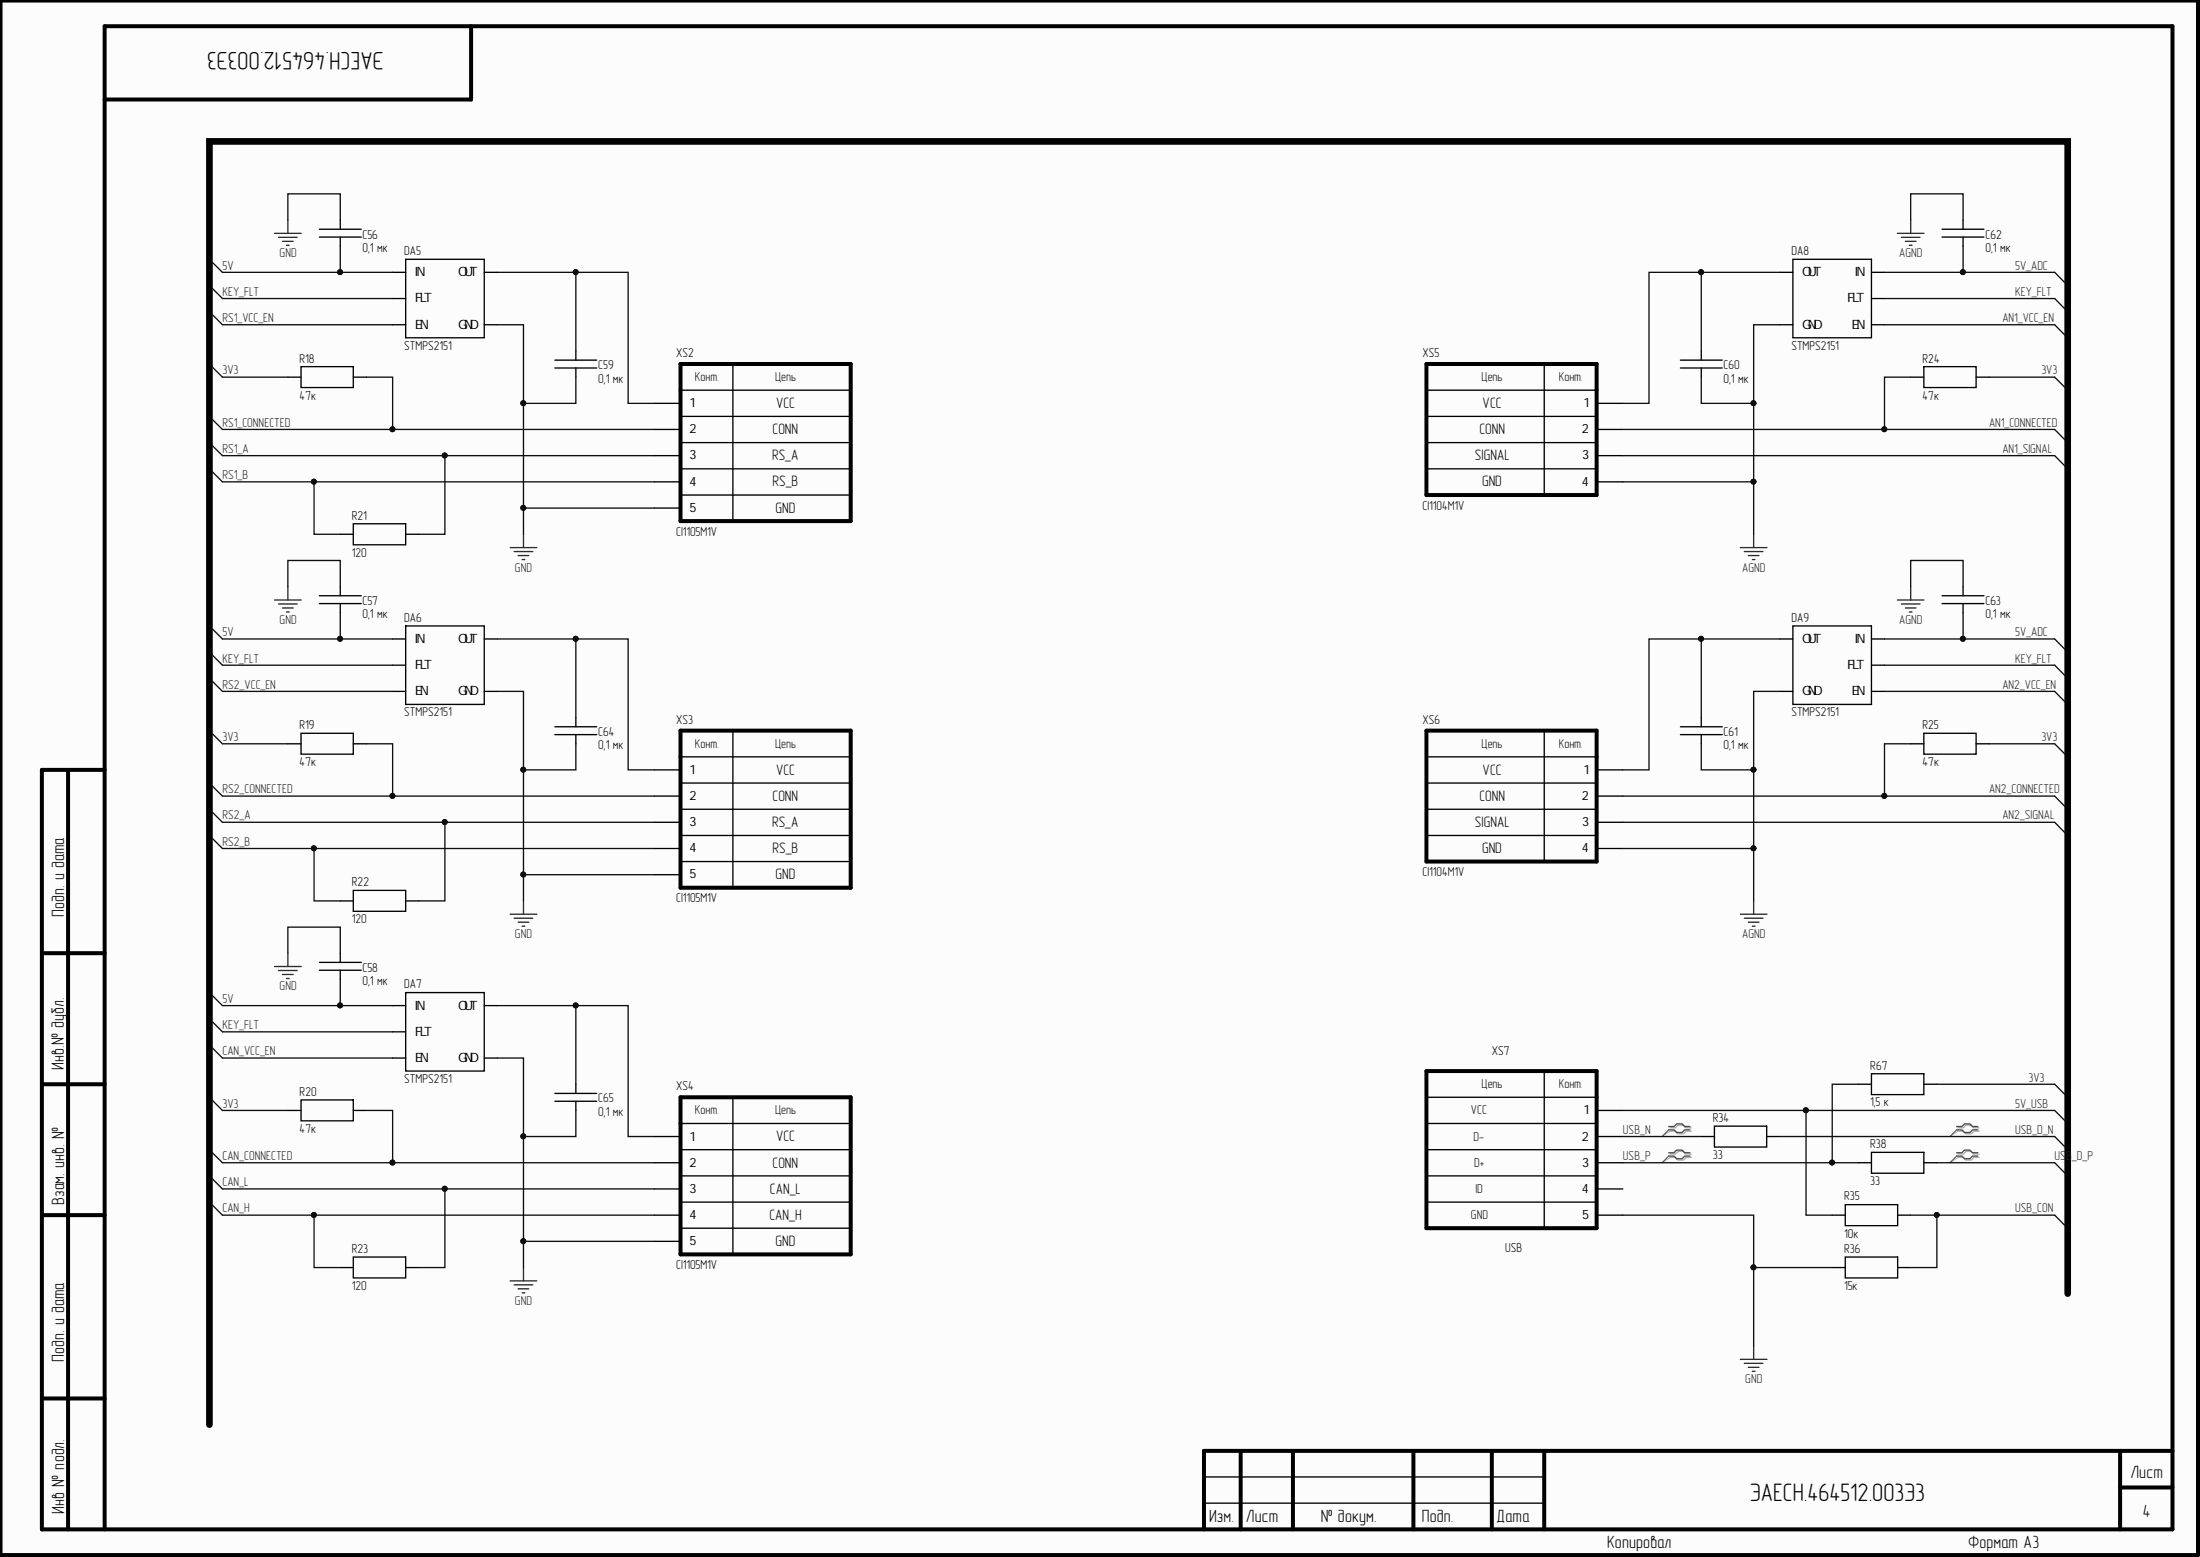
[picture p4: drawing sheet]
<svg xmlns="http://www.w3.org/2000/svg" width="420mm" height="297mm" viewBox="0 0 420 297" stroke-linecap="round" stroke-linejoin="round" font-family="sans-serif">
<path d="M0 0h419.5v296.7h-419.5z" fill="#fcfcfc"/>
<g fill="none" stroke="#000" stroke-width=".76">
<path d="M.1 .1h419.3v296.6h-419.3zM89.9 5v14h-69.9M129.9 69.4h32.4v30h-32.4zM272.2 69.4h32.5v25h-32.5zM129.9 139.4h32.4v30h-32.4zM272.2 139.4h32.5v25h-32.5zM13 146.9v144.9M20 146.9h-12v144.9h406.6v-286.8h-394.6v286.8M8 181.8h12M8 206.8h12M129.9 209.3h32.4v30h-32.4zM272.2 204.3h32.5v30h-32.5z"/>
<path d="M8 231.8h12M8 266.8h12M236.7 276.8v15M246.7 276.8v15M269.7 276.8v15M284.7 276.8v15M294.7 276.8v15M404.6 276.8v15M414.6 276.8h-184.9v15M404.6 283.8h10"/>
</g>
<g fill="none" stroke="#000" stroke-width=".25">
<path d="M60.9 45.2h8M60.9 43.7h8M64.9 42v1.7M64.9 45.2v1.8M74.9 52h2.5M74.9 57h2.5M77.4 49.5h15v14.9h-15zM92.4 52h2.5M339.6 52h2.5M342.1 49.5h15v14.9h-15zM357.1 52h2.5M357.1 57h2.5"/>
<path d="M370.6 45.2h8M370.6 43.7h8M374.6 42v1.7M374.6 45.2v1.8M54.9 72h2.5M57.4 69.9h10v4h-10zM67.4 72h2.5M74.9 62h2.5M92.4 62h2.5M105.9 70.2h8M105.9 68.7h8M109.9 67v1.7"/>
<path d="M109.9 70.2v1.8M124.9 77h5M129.9 74.4h32.4M129.9 79.4h32.4M139.9 69.4v30M272.2 74.4h32.5M272.2 79.4h32.5M294.7 69.4v25M304.7 77h5M320.7 70.2h7.9M320.7 68.7h7.9M324.6 67v1.7"/>
<path d="M324.6 70.2v1.8M339.6 62h2.5M357.1 62h2.5M364.6 72h2.5M367.1 69.9h10v4h-10zM377.1 72h2.5M67.4 99.9h10v4h-10zM124.9 81.9h5M124.9 86.9h5M124.9 91.9h5M124.9 96.9h5M129.9 84.4h32.4"/>
<path d="M129.9 89.4h32.4M129.9 94.4h32.4M272.2 84.4h32.5M272.2 89.4h32.5M304.7 81.9h5M304.7 86.9h5M304.7 91.9h5M60.9 115.2h8M60.9 113.7h8M64.9 101.9h2.5M64.9 111.9v1.8M64.9 115.2v1.7"/>
<path d="M77.4 119.4h15v15h-15zM77.4 101.9h2.5M342.1 119.4h15v15h-15zM370.6 115.2h8M370.6 113.7h8M374.6 111.9v1.8M374.6 115.2v1.7M57.4 139.9h10v4h-10zM74.9 121.9h2.5M74.9 131.9h2.5M74.9 126.9h2.5M92.4 121.9h2.5"/>
<path d="M92.4 131.9h2.5M105.9 138.7h8M109.9 136.9v1.8M139.9 139.4v30M294.7 139.4v25M320.7 138.7h7.9M324.6 136.9v1.8M339.6 121.9h2.5M339.6 131.9h2.5M357.1 121.9h2.5M357.1 131.9h2.5M357.1 126.9h2.5"/>
<path d="M367.1 139.9h10v4h-10zM54.9 141.9h2.5M67.4 141.9h2.5M105.9 140.1h8M109.9 140.1v1.8M124.9 151.9h5M124.9 146.9h5M124.9 156.9h5M129.9 144.4h32.4M129.9 149.4h32.4M129.9 154.4h32.4M129.9 159.4h32.4"/>
<path d="M272.2 144.4h32.5M272.2 149.4h32.5M272.2 154.4h32.5M272.2 159.4h32.5M304.7 151.9h5M304.7 146.9h5M304.7 156.9h5M320.7 140.1h7.9M324.6 140.1v1.8M364.6 141.9h2.5M377.1 141.9h2.5M64.9 171.9h2.5"/>
<path d="M67.4 169.9h10v4h-10zM77.4 171.9h2.5M124.9 161.9h5M124.9 166.9h5M129.9 164.4h32.4M304.7 161.9h5M60.9 185.1h8M60.9 183.6h8M64.9 181.8v1.8M64.9 185.1v1.7M74.9 191.8h2.5M74.9 196.8h2.5"/>
<path d="M77.4 189.4h15v14.9h-15zM92.4 191.8h2.5M54.9 211.8h2.5M57.4 209.8h10v4h-10zM67.4 211.8h2.5M74.9 201.8h2.5M92.4 201.8h2.5M105.9 210.1h8M105.9 208.6h8M109.9 206.8v1.8M109.9 210.1v1.7M124.9 216.8h5"/>
<path d="M129.9 214.3h32.4M129.9 219.3h32.4M139.9 209.3v30M272.2 214.3h32.5M272.2 219.3h32.5M272.2 209.3h32.5M294.7 204.3v30M304.7 216.8h5M304.7 211.8h5M324.6 216.8h2.5M327.1 214.8h10v4h-10zM337.1 216.8h2.5"/>
<path d="M354.6 206.8h2.5M357.1 219.8h10v4h-10zM357.1 204.8h10v4h-10zM367.1 206.8h2.5M67.4 239.8h10v4h-10zM124.9 221.8h5M124.9 226.8h5M124.9 231.8h5M124.9 236.8h5M129.9 224.3h32.4M129.9 229.3h32.4M129.9 234.3h32.4"/>
<path d="M272.2 224.3h32.5M272.2 229.3h32.5M304.7 221.8h5M304.7 226.8h5M304.7 231.8h5M349.6 231.8h2.5M352.1 229.8h10v4h-10zM352.1 239.8h10v4h-10zM354.6 221.8h2.5M362.1 231.8h2.5M367.1 221.8h2.5M64.9 241.8h2.5"/>
<path d="M77.4 241.8h2.5M349.6 241.8h2.5M362.1 241.8h2.5M229.7 281.8h65M229.7 286.8h65"/>
</g>
<path d="M394.6 246.8v-219.8h-354.6v244.8" fill="none" stroke="#000" stroke-width="1.3"/>
<g fill="none" stroke="#0e0e0e" stroke-width=".25">
<path d="M40.4 50l2 2h32.5M40.4 59.9l2 2.1h32.5M40.4 54.9l2 2.1h32.5M54.9 42v-5h10v5M64.9 47v5M94.9 52h25v25h5M109.9 52v15M324.6 52v15M339.6 52h-24.9v25h-5M359.6 52h32.5l2 2M359.6 57h32.5l2 2M364.6 42v-5h10v5"/>
<path d="M374.6 47v5M40.4 79.9l2 2h82.5M40.4 69.9l2 2.1h12.5M69.9 72h5v9.9M94.9 62h5v39.9M109.9 72v5h-10M324.6 72v5h10M339.6 62h-5v29.9M359.6 62h32.5l2 2M364.6 72h-5v9.9M379.6 72h12.5l2 1.9M40.4 89.9l2 2h82.5"/>
<path d="M40.4 84.9l2 2h82.5M59.9 91.9v10h5M84.9 86.9v15h-5M99.9 96.9h25M309.7 91.9h24.9v10M309.7 81.9h82.4l2 2M309.7 86.9h82.4l2 2M40.4 119.9l2 2h32.5M54.9 111.9v-5h10v5M64.9 116.9v5M364.6 111.9v-5h10v5M374.6 116.9v5"/>
<path d="M40.4 129.9l2 2h32.5M40.4 139.9l2 2h12.5M40.4 124.9l2 2h32.5M94.9 131.9h5v40M94.9 121.9h25v25h5M109.9 121.9v15M324.6 121.9v15M339.6 121.9h-24.9v25h-5M339.6 131.9h-5v30M359.6 121.9h32.5l2 2M359.6 131.9h32.5l2 2M359.6 126.9h32.5l2 2"/>
<path d="M40.4 159.9l2 2h82.5M40.4 154.9l2 2h82.5M40.4 149.9l2 2h82.5M69.9 141.9h5v10M84.9 156.9v15h-5M109.9 141.9v5h-10M309.7 151.9h82.4l2 2M309.7 156.9h82.4l2 2M324.6 141.9v5h10M364.6 141.9h-5v10M379.6 141.9h12.5l2 2M59.9 161.9v10h5"/>
<path d="M99.9 166.9h25M309.7 161.9h24.9v10M40.4 189.8l2 2h32.5M40.4 199.8l2 2h32.5M40.4 194.8l2 2h32.5M54.9 181.8v-4.9h10v4.9M64.9 186.8v5M94.9 191.8h25v25h5M109.9 191.8v15M40.4 219.8l2 2h82.5M40.4 209.8l2 2h12.5M69.9 211.8h5v10"/>
<path d="M94.9 201.8h5v40M109.9 211.8v5h-10M309.7 211.8h82.4l2 2M309.7 216.8h14.9M339.6 216.8h52.5l2 2M344.6 211.8v20h5M354.6 206.8h-5v15M369.6 206.8h22.5l2 2M40.4 229.8l2 2h82.5M40.4 224.8l2 2h82.5M59.9 231.8v10h5M84.9 226.8v15h-5"/>
<path d="M99.9 236.8h25M309.7 221.8h44.9M309.7 231.8h24.9v25M364.6 231.8h5v10h-5M369.6 221.8h22.5l2 2M369.6 231.8h22.5l2 2M334.6 241.8h15"/>
</g>
<g fill="none" stroke="#262626" stroke-width=".25">
<path d="M52.4 44.5h5.1M53.2 45.3h3.5M53.9 46h2M54.7 46.8h.5M54.9 42v2.5M362.1 44.5h5M362.8 45.3h3.6M363.6 46h2M364.3 46.8h.6M364.6 42v2.5M52.4 114.5h5.1M53.2 115.2h3.5"/>
<path d="M53.9 116h2M54.7 116.7h.5M54.9 111.9v2.6M97.4 104.5h5M98.1 105.2h3.6M98.9 106h2M99.6 106.7h.5M99.9 101.9v2.6M332.1 104.5h5.1M332.9 105.2h3.5M333.6 106h2M334.4 106.7h.5"/>
<path d="M334.6 101.9v2.6M362.1 114.5h5M362.8 115.2h3.6M363.6 116h2M364.3 116.7h.6M364.6 111.9v2.6M97.4 174.4h5M98.1 175.2h3.6M98.9 175.9h2M99.6 176.7h.5M99.9 171.9v2.5M332.1 174.4h5.1"/>
<path d="M332.9 175.2h3.5M333.6 175.9h2M334.4 176.7h.5M334.6 171.9v2.5M52.4 184.4h5.1M53.2 185.1h3.5M53.9 185.9h2M54.7 186.7h.5M54.9 181.8v2.6M97.4 244.4h5M98.1 245.1h3.6M98.9 245.9h2"/>
<path d="M99.6 246.6h.5M99.9 241.8v2.6M332.1 259.3h5.1M334.6 256.8v2.5M332.9 260.1h3.5M333.6 260.9h2M334.4 261.6h.5"/>
</g>
<path d="M318.7 215.2h1l.5-.5h1l.5 .5h1M318.7 215.8h1l.5 .5h1l.5-.5h1M373.6 215.2h1l.5-.5h1l.5 .5h1.1M373.6 215.8h1l.5 .5h1l.5-.5h1.1M318.7 220.2h1l.5-.5h1l.5 .5h1M318.7 220.8h1l.5 .5h1l.5-.5h1M373.6 220.2h1l.5-.5h1l.5 .5h1.1M373.6 220.8h1l.5 .5h1l.5-.5h1.1" fill="none" stroke="#aeaeae" stroke-width=".25"/>
<path d="M318.7 215.8l-1.5 1M373.6 215.8l-1.5 1M318.7 220.8l-1.5 1M373.6 220.8l-1.5 1" fill="none" stroke="#aeaeae" stroke-width=".19"/>
<path d="M318.4 214.9h1l.5-.5h1.1l.5 .5h1M318.4 215.6h1l.5 .5h1.1l.5-.5h1M318.4 219.9h1l.5-.5h1.1l.5 .5h1M373.4 219.9h1l.5-.5h1l.5 .5h1M373.4 214.9h1l.5-.5h1l.5 .5h1M373.4 215.6h1l.5 .5h1l.5-.5h1M318.4 220.6h1l.5 .5h1.1l.5-.5h1M373.4 220.6h1l.5 .5h1l.5-.5h1" fill="none" stroke="#4c4c4c" stroke-width=".25"/>
<path d="M318.4 215.6l-1.2 1.2M373.4 215.6l-1.3 1.2M318.4 220.6l-1.2 1.2M373.4 220.6l-1.3 1.2" fill="none" stroke="#4c4c4c" stroke-width=".19"/>
<g fill="#0e0e0e" stroke="#0e0e0e" stroke-width=".19">
<circle cx="74.9" cy="81.9" r=".47"/>
<circle cx="84.9" cy="86.9" r=".47"/>
<circle cx="59.9" cy="91.9" r=".47"/>
<circle cx="99.9" cy="166.8" r=".47"/>
<circle cx="74.9" cy="151.8" r=".47"/>
<circle cx="84.9" cy="156.8" r=".47"/>
<circle cx="59.9" cy="161.8" r=".47"/>
<circle cx="99.9" cy="236.8" r=".47"/>
<circle cx="74.9" cy="221.8" r=".47"/>
<circle cx="84.9" cy="226.8" r=".47"/>
<circle cx="59.9" cy="231.8" r=".47"/>
<circle cx="359.6" cy="81.9" r=".47"/>
<circle cx="334.6" cy="91.9" r=".47"/>
<circle cx="359.6" cy="151.8" r=".47"/>
<circle cx="334.6" cy="241.8" r=".47"/>
<circle cx="369.6" cy="231.8" r=".47"/>
<circle cx="344.6" cy="211.8" r=".47"/>
<circle cx="349.6" cy="221.8" r=".47"/>
<circle cx="99.9" cy="76.9" r=".47"/>
<circle cx="109.8" cy="51.9" r=".47"/>
<circle cx="64.9" cy="51.9" r=".47"/>
<circle cx="64.9" cy="121.9" r=".47"/>
<circle cx="64.9" cy="191.8" r=".47"/>
<circle cx="324.6" cy="121.9" r=".47"/>
<circle cx="334.6" cy="146.8" r=".47"/>
<circle cx="324.6" cy="51.9" r=".47"/>
<circle cx="334.6" cy="76.9" r=".47"/>
<circle cx="374.6" cy="51.9" r=".47"/>
<circle cx="374.6" cy="121.9" r=".47"/>
<circle cx="99.9" cy="96.9" r=".47"/>
<circle cx="334.6" cy="161.8" r=".47"/>
<circle cx="109.8" cy="121.9" r=".47"/>
<circle cx="99.9" cy="146.8" r=".47"/>
<circle cx="109.8" cy="191.8" r=".47"/>
<circle cx="99.9" cy="216.8" r=".47"/>
</g>
<g font-size="4.8">
<text x="73.2" y="10" transform="rotate(-180 73.2 10)">ЭАЕСН.464512.003Э3</text>
<text x="333.9" y="286.3">ЭАЕСН.464512.003Э3</text>
</g>
<g font-size="3.4">
<text x="12.3" y="174.9" transform="rotate(-90 12.3 174.9)">Подп. и дата</text>
<text x="12.2" y="204.1" transform="rotate(-90 12.2 204.1)">Инв.№ дубл.</text>
<text x="12.3" y="229.9" transform="rotate(-90 12.3 229.9)">Взам. инв. №</text>
<text x="12.3" y="259.8" transform="rotate(-90 12.3 259.8)">Подп. и дата</text>
<text x="406.5" y="282">Лист</text>
<text x="12.3" y="288.8" transform="rotate(-90 12.3 288.8)">Инв № подл.</text>
<text x="230.7" y="290.3">Изм.</text>
<text x="237.7" y="290.3">Лист</text>
<text x="252" y="290.3">№ докум.</text>
<text x="271.3" y="290.3">Подп.</text>
<text x="285.6" y="290.3">Дата</text>
<text x="408.9" y="289.5">4</text>
<text x="306.7" y="295.4">Копировал</text>
<text x="375.6" y="295.4">Формат А3</text>
</g>
<g font-size="2.9">
<text x="148.1" y="77.8">VCC</text>
<text x="282.9" y="77.8">VCC</text>
<text x="147.4" y="82.8">CONN</text>
<text x="282.3" y="82.8">CONN</text>
<text x="147.3" y="87.8">RS_A</text>
<text x="281.5" y="87.8">SIGNAL</text>
<text x="147.4" y="92.8">RS_B</text>
<text x="282.8" y="92.8">GND</text>
<text x="148" y="97.8">GND</text>
<text x="148.1" y="147.8">VCC</text>
<text x="282.9" y="147.8">VCC</text>
<text x="147.4" y="152.8">CONN</text>
<text x="282.3" y="152.8">CONN</text>
<text x="147.3" y="157.8">RS_A</text>
<text x="281.5" y="157.8">SIGNAL</text>
<text x="147.4" y="162.8">RS_B</text>
<text x="148" y="167.8">GND</text>
<text x="282.8" y="162.8">GND</text>
<text x="148.1" y="217.8">VCC</text>
<text x="146.9" y="227.7">CAN_L</text>
<text x="147.4" y="222.7">CONN</text>
<text x="146.8" y="232.7">CAN_H</text>
<text x="148" y="237.7">GND</text>
</g>
<g font-size="2.5">
<text x="69.2" y="45.5">C56</text>
<text x="378.9" y="45.5">C62</text>
<text x="69.2" y="48.1">0,1 мк</text>
<text x="77.1" y="48.6">DA5</text>
<text x="79.2" y="52.7">IN</text>
<text x="87.4" y="52.7">OUT</text>
<text x="341.8" y="48.6">DA8</text>
<text x="343.9" y="52.7">OUT</text>
<text x="353.9" y="52.7">IN</text>
<text x="378.9" y="48.1">0,1 мк</text>
<text x="79.2" y="57.7">FLT</text>
<text x="352.5" y="57.7">FLT</text>
<text x="79.2" y="62.7">EN</text>
<text x="87.4" y="62.7">GND</text>
<text x="343.9" y="62.7">GND</text>
<text x="353.3" y="62.7">EN</text>
<text x="57.2" y="69.2">R18</text>
<text x="77.1" y="66.7">STMPS2151</text>
<text x="114.2" y="70.5">C59</text>
<text x="129.1" y="68.2">XS2</text>
<text x="271.5" y="68.2">XS5</text>
<text x="328.9" y="70.5">C60</text>
<text x="341.8" y="66.7">STMPS2151</text>
<text x="366.9" y="69.2">R24</text>
<text x="57.2" y="76.2">47к</text>
<text x="114.2" y="73">0,1 мк</text>
<text x="131.6" y="77.7">1</text>
<text x="302.2" y="77.7">1</text>
<text x="328.9" y="73">0,1 мк</text>
<text x="366.9" y="76.2">47к</text>
<text x="131.6" y="82.7">2</text>
<text x="301.8" y="82.7">2</text>
<text x="131.6" y="87.6">3</text>
<text x="301.9" y="87.6">3</text>
<text x="131.6" y="92.6">4</text>
<text x="301.8" y="92.6">4</text>
<text x="67.1" y="99.1">R21</text>
<text x="131.6" y="97.6">5</text>
<text x="271.5" y="97.2">СI1104М1V</text>
<text x="67.1" y="106.2">120</text>
<text x="129.1" y="102.2">CI1105M1V</text>
<text x="69.2" y="117.9">0,1 мк</text>
<text x="69.2" y="115.4">C57</text>
<text x="77.1" y="118.6">DA6</text>
<text x="341.8" y="118.6">DA9</text>
<text x="378.9" y="117.9">0,1 мк</text>
<text x="378.9" y="115.4">C63</text>
<text x="79.2" y="122.7">IN</text>
<text x="87.4" y="122.7">OUT</text>
<text x="343.9" y="122.7">OUT</text>
<text x="353.9" y="122.7">IN</text>
<text x="79.2" y="127.7">FLT</text>
<text x="352.5" y="127.7">FLT</text>
<text x="77.1" y="136.6">STMPS2151</text>
<text x="79.2" y="132.7">EN</text>
<text x="87.4" y="132.7">GND</text>
<text x="341.8" y="136.6">STMPS2151</text>
<text x="343.9" y="132.7">GND</text>
<text x="353.3" y="132.7">EN</text>
<text x="57.2" y="139.1">R19</text>
<text x="114.2" y="143">0,1 мк</text>
<text x="114.2" y="140.4">C64</text>
<text x="129.1" y="138.1">XS3</text>
<text x="271.5" y="138.1">XS6</text>
<text x="328.9" y="143">0,1 мк</text>
<text x="328.9" y="140.4">C61</text>
<text x="366.9" y="139.1">R25</text>
<text x="57.2" y="146.2">47к</text>
<text x="131.6" y="147.6">1</text>
<text x="302.2" y="147.6">1</text>
<text x="366.9" y="146.2">47к</text>
<text x="131.6" y="152.6">2</text>
<text x="301.8" y="152.6">2</text>
<text x="131.6" y="157.6">3</text>
<text x="301.9" y="157.6">3</text>
<text x="131.6" y="162.6">4</text>
<text x="131.6" y="167.6">5</text>
<text x="271.5" y="167.2">СI1104М1V</text>
<text x="301.8" y="162.6">4</text>
<text x="67.1" y="169.1">R22</text>
<text x="129.1" y="172.2">CI1105M1V</text>
<text x="67.1" y="176.1">120</text>
<text x="69.2" y="185.4">C58</text>
<text x="69.2" y="187.9">0,1 мк</text>
<text x="77.1" y="188.6">DA7</text>
<text x="79.2" y="197.6">FLT</text>
<text x="79.2" y="192.6">IN</text>
<text x="87.4" y="192.6">OUT</text>
<text x="79.2" y="202.6">EN</text>
<text x="87.4" y="202.6">GND</text>
<text x="284.7" y="201.3">XS7</text>
<text x="57.2" y="209">R20</text>
<text x="77.1" y="206.6">STMPS2151</text>
<text x="129.1" y="208">XS4</text>
<text x="356.9" y="204.1">R67</text>
<text x="114.2" y="212.8">0,1 мк</text>
<text x="114.2" y="210.3">C65</text>
<text x="302.2" y="212.6">1</text>
<text x="326.9" y="214">R34</text>
<text x="356.9" y="211.1">1,5 к</text>
<text x="57.2" y="216.1">47к</text>
<text x="131.6" y="217.6">1</text>
<text x="301.8" y="217.6">2</text>
<text x="326.9" y="221.1">33</text>
<text x="356.9" y="219">R38</text>
<text x="131.6" y="222.6">2</text>
<text x="131.6" y="227.6">3</text>
<text x="301.8" y="227.6">4</text>
<text x="301.9" y="222.6">3</text>
<text x="356.9" y="226.1">33</text>
<text x="131.6" y="232.6">4</text>
<text x="301.9" y="232.6">5</text>
<text x="351.9" y="229">R35</text>
<text x="67.1" y="239">R23</text>
<text x="131.6" y="237.6">5</text>
<text x="287.2" y="238.8">USB</text>
<text x="351.9" y="236.1">10к</text>
<text x="351.9" y="239">R36</text>
<text x="129.1" y="242.1">CI1105M1V</text>
<text x="67.1" y="246.1">120</text>
<text x="351.9" y="246.1">15к</text>
</g>
<g font-size="2.5" fill="#262626">
<text x="42.5" y="51.4">5V</text>
<text x="53.4" y="49.1">GND</text>
<text x="362.4" y="49.1">AGND</text>
<text x="384.5" y="51.4">5V_ADC</text>
<text x="42.5" y="56.4">KEY_FLT</text>
<text x="384.5" y="56.4">KEY_FLT</text>
<text x="42.5" y="61.4">RS1_VCC_EN</text>
<text x="382.1" y="61.4">AN1_VCC_EN</text>
<text x="42.5" y="71.4">3V3</text>
<text x="389.5" y="71.4">3V3</text>
<text x="42.5" y="81.4">RS1_CONNECTED</text>
<text x="379.6" y="81.4">AN1_CONNECTED</text>
<text x="42.5" y="86.4">RS1_A</text>
<text x="382.1" y="86.4">AN1_SIGNAL</text>
<text x="42.5" y="91.4">RS1_B</text>
<text x="98.3" y="109">GND</text>
<text x="332.4" y="109">AGND</text>
<text x="53.4" y="119">GND</text>
<text x="362.4" y="119">AGND</text>
<text x="42.5" y="121.4">5V</text>
<text x="384.5" y="121.4">5V_ADC</text>
<text x="42.5" y="131.4">RS2_VCC_EN</text>
<text x="42.5" y="126.4">KEY_FLT</text>
<text x="382.1" y="131.4">AN2_VCC_EN</text>
<text x="384.5" y="126.4">KEY_FLT</text>
<text x="42.5" y="141.4">3V3</text>
<text x="389.5" y="141.4">3V3</text>
<text x="42.5" y="151.3">RS2_CONNECTED</text>
<text x="379.6" y="151.3">AN2_CONNECTED</text>
<text x="42.5" y="156.3">RS2_A</text>
<text x="42.5" y="161.3">RS2_B</text>
<text x="382.1" y="156.3">AN2_SIGNAL</text>
<text x="98.3" y="178.9">GND</text>
<text x="332.4" y="178.9">AGND</text>
<text x="42.5" y="191.4">5V</text>
<text x="53.4" y="188.9">GND</text>
<text x="42.5" y="196.4">KEY_FLT</text>
<text x="42.5" y="201.3">CAN_VCC_EN</text>
<text x="387.1" y="206.3">3V3</text>
<text x="42.5" y="211.3">3V3</text>
<text x="384.5" y="211.3">5V_USB</text>
<text x="42.5" y="221.3">CAN_CONNECTED</text>
<text x="309.7" y="216.3">USB_N</text>
<text x="309.7" y="221.3">USB_P</text>
<text x="384.5" y="216.3">USB_D_N</text>
<text x="392.1" y="221.3">USB_D_P</text>
<text x="42.5" y="226.3">CAN_L</text>
<text x="42.5" y="231.3">CAN_H</text>
<text x="384.5" y="231.3">USB_CON</text>
<text x="98.3" y="248.9">GND</text>
<text x="333" y="263.9">GND</text>
</g>
<g font-size="2.5" fill="#0e0e0e">
<text x="132.6" y="72.7">Конт.</text>
<text x="147.9" y="72.7">Цепь</text>
<text x="282.7" y="72.7">Цепь</text>
<text x="297.4" y="72.7">Конт.</text>
<text x="132.6" y="142.6">Конт.</text>
<text x="147.9" y="142.6">Цепь</text>
<text x="282.7" y="142.6">Цепь</text>
<text x="297.4" y="142.6">Конт.</text>
<text x="282.7" y="207.6">Цепь</text>
<text x="297.4" y="207.6">Конт.</text>
<text x="132.6" y="212.6">Конт.</text>
<text x="147.9" y="212.6">Цепь</text>
<text x="280.7" y="212.6">VCC</text>
<text x="281.2" y="217.6">D-</text>
<text x="281.3" y="222.6">D+</text>
<text x="281.5" y="227.6">ID</text>
<text x="280.7" y="232.6">GND</text>
</g>
</svg>
